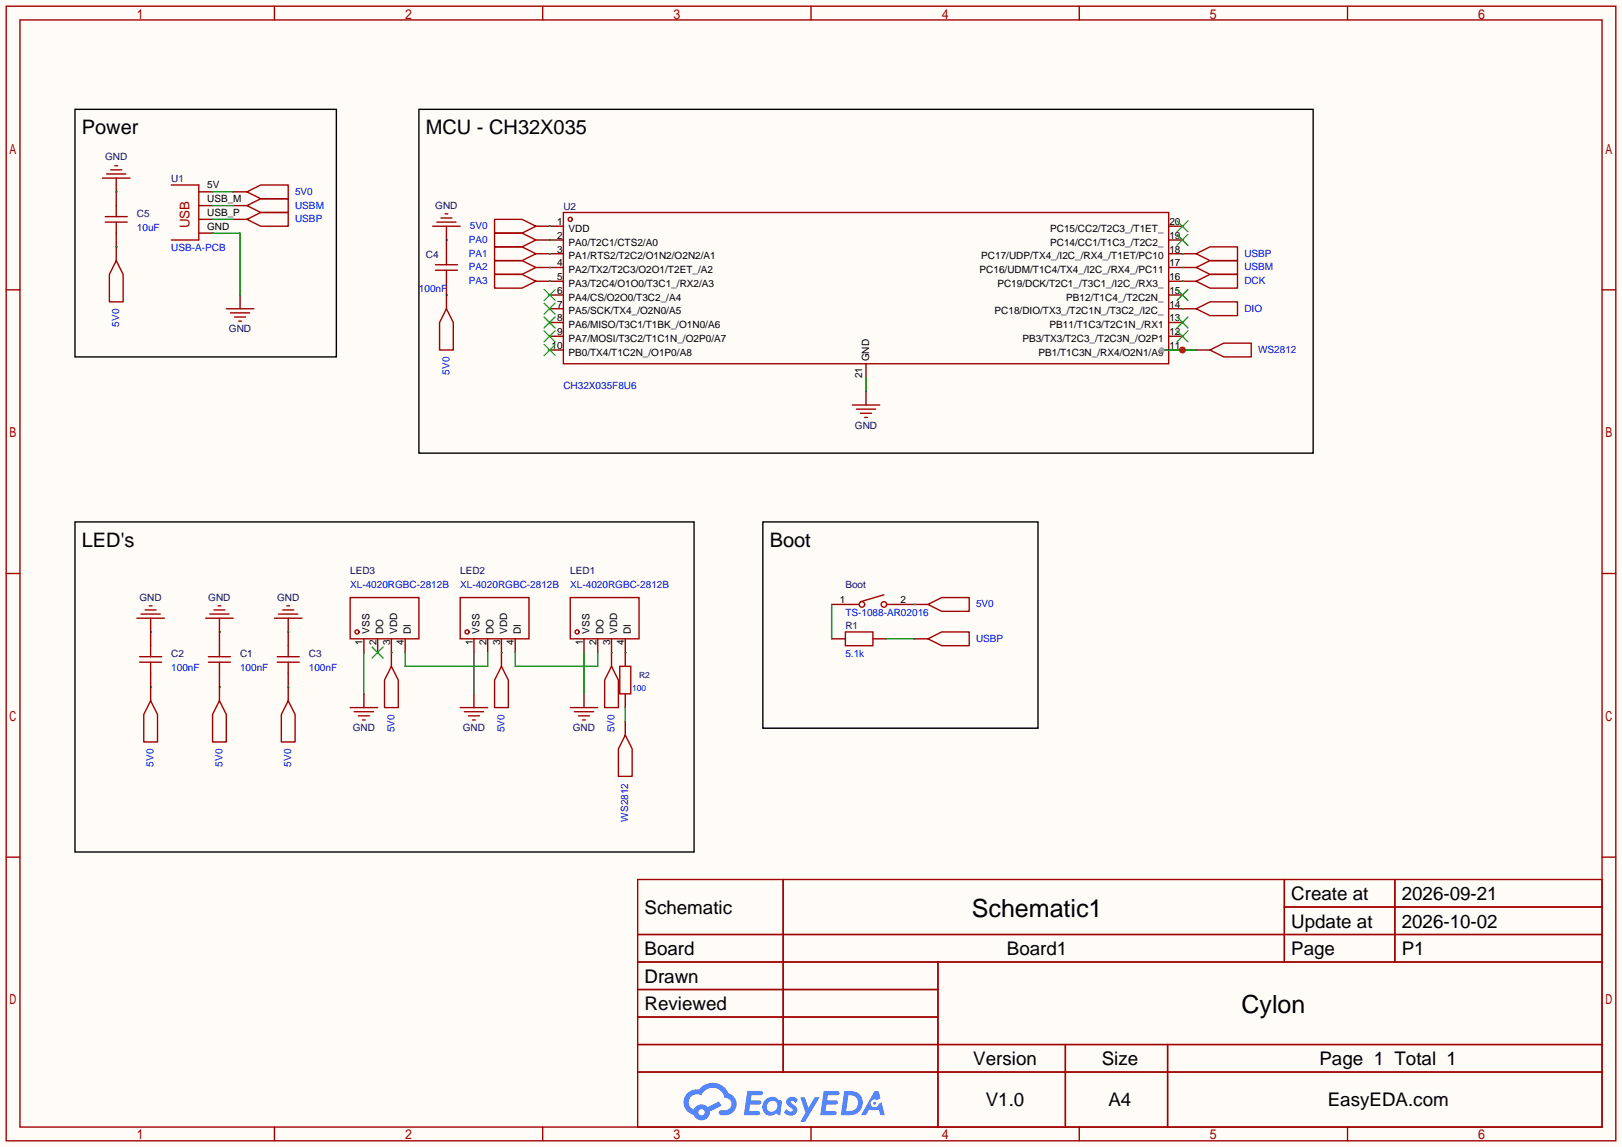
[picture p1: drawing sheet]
<svg xmlns="http://www.w3.org/2000/svg" width="299mm" height="212mm" viewBox="0 0 299 212" stroke-linecap="round" stroke-linejoin="round" font-family="sans-serif">
<path d="M0 0h299.5v211.8h-299.5z" fill="#fffcf7"/>
<g fill="none" stroke="#a10000" stroke-width=".25">
<path d="M1.1 1.1h297.2v209.6h-297.2zM3.7 3.7h292.1v204.5h-292.1zM50.7 1.1v2.6M100.2 1.1v2.6M149.7 1.1v2.6M199.3 1.1v2.6M248.8 1.1v2.6M1.1 53.5h2.6M295.8 53.5h2.5M1.1 105.9h2.6M295.8 105.9h2.5M1.1 158.3h2.6"/>
<path d="M295.8 158.3h2.5M117.7 162.4h178.1v45.8h-178.1zM117.7 172.6h178.1M117.7 177.7h178.1M144.6 162.4v35.6M173.2 177.7v30.5M237.1 162.4v15.3M237.1 167.5h58.7M257.5 162.4v15.3M117.7 182.8h55.5M117.7 192.9h178.1M117.7 187.8h55.5"/>
<path d="M117.7 198h178.1M196.7 192.9v15.3M215.6 192.9v15.3M50.7 208.2v2.5M100.2 208.2v2.5M149.7 208.2v2.5M199.3 208.2v2.5M248.8 208.2v2.5"/>
</g>
<g fill="#5487ff">
<path d="M145.5 202.8a1.3 1.3 0 0 1 1.8 .3l-.4 .6a.54 .54 0 0 0-.9-.2l.1 .2a1.58 1.58 0 0 1 1.1 1.6 1.43 1.43 0 0 1-2.5 .1l.5-.6a.64 .64 0 0 0 .5 .5 .64 .64 0 0 0 .7-.3l-.2-.2a1.6 1.6 0 0 1-1-1.6z"/>
<path d="M147.7 202.7h.9l.7 1.9 1.1-1.9h.9l-2.7 4.5h-.9l1-1.7z"/>
<path d="M138 201.5h1.6a1.31 1.31 0 0 1 1.2 .2 .4 .4 0 0 1-.3 .6h-1.8l-.1 .9h1.6a.4 .4 0 0 1 .4 .4 .4 .4 0 0 1-.4 .4h-1.7l-.2 1.2h.8a1.23 1.23 0 0 1 1.2 .2 .39 .39 0 0 1-.3 .6h-2.7z"/>
<path d="M152.1 201.5h1.6a1.32 1.32 0 0 1 1.3 .2 .39 .39 0 0 1-.4 .6h-1.7l-.2 .9h1.7a.4 .4 0 0 1 .3 .4 .4 .4 0 0 1-.4 .4h-1.7l-.2 1.2h.8a1.23 1.23 0 0 1 1.2 .2 .39 .39 0 0 1-.3 .6h-2.7z"/>
<path d="M161.5 201.5h.7l.4 1.3-.7 .4a.75 .75 0 0 0-1.1 .3 .75 .75 0 0 0 .5 1 .75 .75 0 0 0 .9-.6l.6-.3 .6 2.4h-.9l-.2-1h-1.9l-.5 1h-.9z"/>
<path d="M155.9 201.5l-.7 4.5h1.5a2.27 2.27 0 0 0 2.6-2.3 2.27 2.27 0 0 0-2.7-2.2zM156.6 202.3a1.5 1.5 0 0 1 1.8 1.5 1.5 1.5 0 0 1-1.9 1.4h-.3z"/>
<path d="M141.3 203.1a1.62 1.62 0 0 0-.4 2.1 1.62 1.62 0 0 0 2 .7l.4-.3 .3 .3 .5 .1 .3-2.5-.2-.3h-.4a1.58 1.58 0 0 0-2.5-.1zM141.9 203.6a.99 .99 0 0 1 1.6 .3 .99 .99 0 0 1-.9 1.4 .94 .94 0 0 1-1-.5 .94 .94 0 0 1 .3-1.2z"/>
<path d="M126.9 201.9a2.37 2.37 0 0 0 1.2 4 1.54 1.54 0 0 0 1.7 1 1.54 1.54 0 0 0 1.3-1.6l2.1-1.1-.5-.8-2 1.1a1.57 1.57 0 0 0-2.6 .4 1.5 1.5 0 0 1-.8-2.1 1.5 1.5 0 0 1 2.2-.5 2.23 2.23 0 0 1 2.3-1.4 2.23 2.23 0 0 1 2 1.8 1.16 1.16 0 0 1 1.2 1.1 1.16 1.16 0 0 1-1 1.3h-.7a.47 .47 0 0 0-.6 .3 .47 .47 0 0 0 .4 .6 2.23 2.23 0 0 0 2.3-.7 2.23 2.23 0 0 0 .4-2.3 2.16 2.16 0 0 0-1.3-1.1 3.2 3.2 0 0 0-5.4-.7l-1.2 .1zM129 205.4a.58 .58 0 0 1 1.1 0 .58 .58 0 0 1-1.1 0z"/>
<circle cx="161.5" cy="203.8" r=".28"/>
</g>
<g fill="none" stroke="#a10000" stroke-width=".25">
<path d="M18.9 32.9h5.1M19.7 32.1h3.5M20.4 31.4h2.1M21.2 30.6h.5M31.6 34.2h5.1v10.1h-5.1M45.6 38l2.5-1.3h5.1v2.5h-5.1zM45.6 35.4l2.5-1.2h5.1v2.5h-5.1zM82.2 39.5h.5M104 39.2h111.8v28h-111.8zM21.5 48.1l1.2 2.6v5.1h-2.5v-5.1zM41.8 57h5.1M42.5 57.8h3.6"/>
<path d="M43.3 58.5h2M44.1 59.3h.5M45.6 40.5l2.5-1.3h5.1v2.6h-5.1zM79.9 41.8h5.1M80.4 48.9h4.1M80.4 49.9h4.1M80.6 41h3.6M81.4 40.3h2M82.4 57l1.3 2.6v5h-2.5v-5zM82.4 46.9v2M82.4 49.9v2M91.3 40.5h5.1l2.5 1.3-2.5 1.3h-5.1z"/>
<path d="M220.9 49.4l2.5-1.3h5.1v2.6h-5.1zM220.9 46.9l2.5-1.3h5.1v2.5h-5.1zM157.4 74.8h5M158.1 75.6h3.6M158.9 76.3h2M159.6 77.1h.5M223.4 64.6l2.5-1.2h5.1v2.5h-5.1zM25.3 114.2h5.1M26 113.4h3.6M26.8 112.6h2M27.6 111.9h.5M27.8 119.3v2"/>
<path d="M38 114.2h5.1M38.7 113.4h3.6M39.5 112.6h2M40.3 111.9h.5M40.5 119.3v2M50.7 114.2h5.1M51.4 113.4h3.6M52.2 112.6h2M53 111.9h.5M53.2 119.3v2M156.1 116.7h5.1v2.6h-5.1zM156.1 111.6h2.5"/>
<path d="M163.2 109.9l-4.3 1.2M163.7 111.6h2.5M171.3 118l2.6-1.3h5v2.6h-5zM171.3 111.6l2.6-1.2h5v2.5h-5zM25.8 121.3h4M25.8 122.3h4M27.8 129.4l1.3 2.6v5h-2.6v-5zM27.8 122.3v2M38.5 121.3h4M38.5 122.3h4M40.5 129.4l1.3 2.6v5h-2.6v-5zM40.5 122.3v2"/>
<path d="M51.2 121.3h4M51.2 122.3h4M53.2 129.4l1.3 2.6v5h-2.6v-5zM53.2 122.3v2M64.6 130.7h5.1M65.4 131.4h3.6M66.2 132.2h2M66.9 133h.5M72.3 123.1l1.2 2.5v5.1h-2.5v-5.1zM85 130.7h5M85.7 131.4h3.6M86.5 132.2h2"/>
<path d="M87.2 133h.6M92.6 123.1l1.3 2.5v5.1h-2.6v-5.1zM105.3 130.7h5.1M106 131.4h3.6M106.8 132.2h2M107.6 133h.5M112.9 123.1l1.3 2.5v5.1h-2.6v-5.1zM114.4 123.1h2.1v5h-2.1zM115.4 135.8l1.3 2.5v5.1h-2.5v-5.1z"/>
<circle cx="105.3" cy="40.5" r=".38"/>
<circle cx="159.1" cy="111.6" r=".51"/>
<circle cx="163.2" cy="111.6" r=".51"/>
</g>
<g fill="none" stroke="#870000" stroke-width=".25">
<path d="M21.5 32.9v2.5M36.7 38h2.5M36.7 35.4h2.5M43.1 38h2.5M43.1 35.4h2.5M21.5 45.6v2.5M36.7 40.5h2.5M36.7 43.1h2.5M43.1 40.5h2.5M44.3 54.5v2.5M82.4 41.8v5.1M82.4 51.9v5.1"/>
<path d="M98.9 41.8h5.1M101.5 44.3h2.5M101.5 46.9h2.5M101.5 49.4h2.5M101.5 51.9h2.5M101.5 54.5h2.5M101.5 57h2.5M101.5 59.6h2.5M215.8 41.8h2.5M215.8 44.3h2.5M215.8 46.9h5.1M215.8 49.4h5.1"/>
<path d="M215.8 51.9h2.5M215.8 54.5h2.5M215.8 57h2.5M215.8 59.6h2.5M101.5 62.1h2.5M101.5 64.6h2.5M159.9 67.2v2.5M159.9 72.3v2.5M215.8 62.1h2.5M215.8 64.6h2.5M220.9 64.6h2.5M27.8 114.2v5.1"/>
<path d="M40.5 114.2v5.1M53.2 114.2v5.1M153.5 118h2.6M153.5 111.6h2.6M161.2 118h2.5M166.2 111.6h5.1M168.8 118h2.5M27.8 124.3v5.1M40.5 124.3v5.1M53.2 124.3v5.1M67.2 128.1v2.6M72.3 120.5v2.6"/>
<path d="M87.5 128.1v2.6M92.6 120.5v2.6M107.8 128.1v2.6M112.9 120.5v2.6M115.4 120.5v2.6M115.4 128.1v2.6M115.4 133.2v2.6"/>
</g>
<g fill="none" stroke="#3c3" stroke-width=".25">
<path d="M100.5 53.5l2 2M100.5 56l2 2M100.5 58.5l2 2.1M102.5 53.5l-2 2M102.5 56l-2 2M102.5 58.5l-2 2.1M217.3 58.5l2 2.1M217.3 53.5l2 2M217.3 43.3l2 2M217.3 40.8l2 2M219.3 58.5l-2 2.1M219.3 53.5l-2 2"/>
<path d="M219.3 43.3l-2 2M219.3 40.8l-2 2M100.5 61.1l2 2M100.5 63.6l2 2.1M102.5 61.1l-2 2M102.5 63.6l-2 2.1M217.3 61.1l2 2M219.3 61.1l-2 2"/>
</g>
<g fill="none" stroke="#008700" stroke-width=".25">
<path d="M39.2 35.4h3.9M39.2 38h3.9M39.2 43.1h5.1v11.4M39.2 40.5h3.9M82.4 54.5h.1M82.4 44.3h.1M101.5 41.8h.1M218.3 49.4h.1M218.3 46.9h.1M159.9 69.7v2.6M214.5 64.6h6.4M27.8 116.7h.1"/>
<path d="M40.5 116.7h.1M53.2 116.7h.1M168.8 111.6h.1M27.8 126.9h.1M40.5 126.9h.1M53.2 126.9h.1"/>
</g>
<circle cx="218.3" cy="64.6" r=".63" fill="#c00"/>
<circle cx="214.5" cy="64.6" r=".51" fill="#999"/>
<g fill="none" stroke="#870000" stroke-width=".25">
<path d="M21.5 35.4v2.6M21.5 43.1v2.5M98.9 51.9h2.6M98.9 44.3h2.6M98.9 46.9h2.6M98.9 49.4h2.6M218.3 51.9h2.6M218.3 57h2.6M67.2 118v2.5M69.7 118v2.5M72.3 118v2.5M74.8 118v2.5"/>
<path d="M87.5 118v2.5M90 118v2.5M92.6 118v2.5M95.1 118v2.5M107.8 118v2.5M110.4 118v2.5M112.9 118v2.5M115.4 118v2.5"/>
</g>
<g fill="none" stroke="#a10000" stroke-width=".25">
<path d="M21.5 38v2M19.4 40h4.1M19.4 41h4.1M21.5 41v2.1M91.3 43.1h5.1l2.5 1.2-2.5 1.3h-5.1zM91.3 45.6h5.1l2.5 1.3-2.5 1.2h-5.1zM91.3 48.1h5.1l2.5 1.3-2.5 1.3h-5.1zM91.3 50.7h5.1l2.5 1.2-2.5 1.3h-5.1zM220.9 51.9l2.5-1.2h5.1v2.5h-5.1zM220.9 57l2.5-1.2h5.1v2.5h-5.1zM64.6 110.4h12.7v7.6h-12.7zM85 110.4h12.7v7.6h-12.7z"/>
<path d="M105.3 110.4h12.7v7.6h-12.7z"/>
<circle cx="65.9" cy="116.7" r=".38"/>
<circle cx="86.2" cy="116.7" r=".38"/>
<circle cx="106.6" cy="116.7" r=".38"/>
</g>
<g fill="none" stroke="#008700" stroke-width=".25">
<path d="M21.5 35.4h.1M21.5 45.6h.1M101.5 44.3h.1M101.5 46.9h.1M101.5 49.4h.1M101.5 51.9h.1M218.3 51.9h.1M218.3 57h.1M153.5 111.6v6.4M163.7 118h5.1M67.2 120.5v7.6M72.3 120.5h.1"/>
<path d="M74.8 120.5v2.6h15.2v-2.6M87.5 120.5v7.6M92.6 120.5h.1M95.1 120.5v2.6h15.3v-2.6M107.8 120.5v7.6M112.9 120.5h.1M115.4 120.5h.1M115.4 130.7v2.5"/>
</g>
<path d="M13.8 20.2h48.3v45.7h-48.3zM77.3 20.2h165.1v63.5h-165.1zM13.8 96.4h114.3v61h-114.3zM140.8 96.4h50.8v38.1h-50.8z" fill="none" stroke="#000" stroke-width=".25"/>
<path d="M68.7 119.5l2 2M70.7 119.5l-2 2" fill="none" stroke="#3c3" stroke-width=".25"/>
<g font-size="4.6">
<text x="179.4" y="169.4">Schematic1</text>
<text x="229.2" y="187.1">Cylon</text>
</g>
<g font-size="3.7">
<text x="15.1" y="24.8">Power</text>
<text x="78.6" y="24.8">MCU - CH32X035</text>
<text x="15.1" y="101">LED's</text>
<text x="142.1" y="101">Boot</text>
</g>
<g font-size="3.5">
<text x="238.4" y="166.2">Create at</text>
<text x="258.8" y="166.2">2026-09-21</text>
<text x="119" y="168.8">Schematic</text>
<text x="238.4" y="171.3">Update at</text>
<text x="258.8" y="171.3">2026-10-02</text>
<text x="119" y="176.4">Board</text>
<text x="185.9" y="176.4">Board1</text>
<text x="238.4" y="176.4">Page</text>
<text x="258.8" y="176.4">P1</text>
<text x="119" y="181.5">Drawn</text>
<text x="119" y="186.6">Reviewed</text>
<text x="179.7" y="196.7">Version</text>
<text x="203.4" y="196.7">Size</text>
<text x="243.6" y="196.7">Page 1 Total 1</text>
<text x="182" y="204.3">V1.0</text>
<text x="204.7" y="204.3">A4</text>
<text x="245.1" y="204.3">EasyEDA.com</text>
</g>
<text font-size="2.5" fill="#a00000" x="35" y="42.2" transform="rotate(-90 35 42.2)">USB</text>
<g font-size="1.8" fill="#000080">
<text x="19.4" y="29.6">GND</text>
<text x="31.6" y="33.7">U1</text>
<text x="25.3" y="40.1">C5</text>
<text x="80.4" y="38.5">GND</text>
<text x="104" y="38.8">U2</text>
<text x="78.6" y="47.7">C4</text>
<text x="42.3" y="61.4">GND</text>
<text x="157.8" y="79.2">GND</text>
<text x="64.6" y="106.1">LED3</text>
<text x="85" y="106.1">LED2</text>
<text x="105.3" y="106.1">LED1</text>
<text x="25.8" y="110.9">GND</text>
<text x="38.5" y="110.9">GND</text>
<text x="51.2" y="110.9">GND</text>
<text x="156.1" y="108.6">Boot</text>
<text x="156.1" y="116.3">R1</text>
<text x="31.6" y="121.3">C2</text>
<text x="44.3" y="121.3">C1</text>
<text x="57" y="121.3">C3</text>
<text x="65.1" y="135">GND</text>
<text x="85.4" y="135">GND</text>
<text x="105.8" y="135">GND</text>
</g>
<g font-size="1.8">
<text x="38.2" y="34.8">5V</text>
<text x="38.2" y="39.9">USB_P</text>
<text x="38.2" y="37.3">USB_M</text>
<text x="102.9" y="41.6">1</text>
<text x="215.9" y="41.6">20</text>
<text x="38.2" y="42.4">GND</text>
<text x="102.9" y="44.1">2</text>
<text x="102.9" y="46.6">3</text>
<text x="105" y="42.8">VDD</text>
<text x="105" y="45.4">PA0/T2C1/CTS2/A0</text>
<text x="105" y="47.9">PA1/RTS2/T2C2/O1N2/O2N2/A1</text>
<text x="181.2" y="47.9">PC17/UDP/TX4_/I2C_/RX4_/T1ET/PC10</text>
<text x="193.9" y="45.4">PC14/CC1/T1C3_/T2C2_</text>
<text x="193.9" y="42.8">PC15/CC2/T2C3_/T1ET_</text>
<text x="215.9" y="46.6">18</text>
<text x="215.9" y="44.1">19</text>
<text x="102.9" y="49.2">4</text>
<text x="102.9" y="51.7">5</text>
<text x="105" y="50.4">PA2/TX2/T2C3/O2O1/T2ET_/A2</text>
<text x="105" y="53">PA3/T2C4/O1O0/T3C1_/RX2/A3</text>
<text x="180.9" y="50.4">PC16/UDM/T1C4/TX4_/I2C_/RX4_/PC11</text>
<text x="184.1" y="53">PC19/DCK/T2C1_/T3C1_/I2C_/RX3_</text>
<text x="215.9" y="51.7">16</text>
<text x="215.9" y="49.2">17</text>
<text x="102.9" y="54.3">6</text>
<text x="102.9" y="56.8">7</text>
<text x="102.9" y="59.3">8</text>
<text x="105" y="55.5">PA4/CS/O2O0/T3C2_/A4</text>
<text x="105" y="58.1">PA5/SCK/TX4_/O2N0/A5</text>
<text x="183.6" y="58.1">PC18/DIO/TX3_/T2C1N_/T3C2_/I2C_</text>
<text x="196.9" y="55.5">PB12/T1C4_/T2C2N_</text>
<text x="215.9" y="59.3">13</text>
<text x="215.9" y="56.8">14</text>
<text x="215.9" y="54.3">15</text>
<text x="101.8" y="64.4">10</text>
<text x="102.9" y="61.9">9</text>
<text x="105" y="60.6">PA6/MISO/T3C1/T1BK_/O1N0/A6</text>
<text x="105" y="63.1">PA7/MOSI/T3C2/T1C1N_/O2P0/A7</text>
<text x="105" y="65.7">PB0/TX4/T1C2N_/O1P0/A8</text>
<text x="188.8" y="63.1">PB3/TX3/T2C3_/T2C3N_/O2P1</text>
<text x="191.7" y="65.7">PB1/T1C3N_/RX4/O2N1/A9</text>
<text x="193.8" y="60.6">PB11/T1C3/T2C1N_/RX1</text>
<text x="215.9" y="64.4">11</text>
<text x="215.9" y="61.9">12</text>
<text x="159.2" y="69.8" transform="rotate(-90 159.2 69.8)">21</text>
<text x="160.4" y="66.7" transform="rotate(-90 160.4 66.7)">GND</text>
<text x="155.1" y="111.4">1</text>
<text x="166.2" y="111.4">2</text>
<text x="67" y="119.1" transform="rotate(-90 67 119.1)">1</text>
<text x="68.2" y="117" transform="rotate(-90 68.2 117)">VSS</text>
<text x="69.5" y="119.1" transform="rotate(-90 69.5 119.1)">2</text>
<text x="70.8" y="117" transform="rotate(-90 70.8 117)">DO</text>
<text x="72" y="119.1" transform="rotate(-90 72 119.1)">3</text>
<text x="73.3" y="117" transform="rotate(-90 73.3 117)">VDD</text>
<text x="74.6" y="119.1" transform="rotate(-90 74.6 119.1)">4</text>
<text x="75.8" y="117" transform="rotate(-90 75.8 117)">DI</text>
<text x="87.3" y="119.1" transform="rotate(-90 87.3 119.1)">1</text>
<text x="88.5" y="117" transform="rotate(-90 88.5 117)">VSS</text>
<text x="89.8" y="119.1" transform="rotate(-90 89.8 119.1)">2</text>
<text x="91.1" y="117" transform="rotate(-90 91.1 117)">DO</text>
<text x="92.4" y="119.1" transform="rotate(-90 92.4 119.1)">3</text>
<text x="93.6" y="117" transform="rotate(-90 93.6 117)">VDD</text>
<text x="94.9" y="119.1" transform="rotate(-90 94.9 119.1)">4</text>
<text x="96.2" y="117" transform="rotate(-90 96.2 117)">DI</text>
<text x="107.6" y="119.1" transform="rotate(-90 107.6 119.1)">1</text>
<text x="108.9" y="117" transform="rotate(-90 108.9 117)">VSS</text>
<text x="110.1" y="119.1" transform="rotate(-90 110.1 119.1)">2</text>
<text x="111.4" y="117" transform="rotate(-90 111.4 117)">DO</text>
<text x="112.7" y="119.1" transform="rotate(-90 112.7 119.1)">3</text>
<text x="113.9" y="117" transform="rotate(-90 113.9 117)">VDD</text>
<text x="115.2" y="119.1" transform="rotate(-90 115.2 119.1)">4</text>
<text x="116.5" y="117" transform="rotate(-90 116.5 117)">DI</text>
</g>
<g font-size="1.8" fill="#00f">
<text x="54.5" y="36">5V0</text>
<text x="54.5" y="38.5">USBM</text>
<text x="54.5" y="41.1">USBP</text>
<text x="25.3" y="42.6">10uF</text>
<text x="31.6" y="46.4">USB-A-PCB</text>
<text x="86.6" y="44.9">PA0</text>
<text x="86.6" y="47.4">PA1</text>
<text x="86.8" y="42.3">5V0</text>
<text x="229.7" y="47.4">USBP</text>
<text x="86.6" y="50">PA2</text>
<text x="86.6" y="52.5">PA3</text>
<text x="229.7" y="50">USBM</text>
<text x="229.7" y="52.5">DCK</text>
<text x="77.3" y="54">100nF</text>
<text x="229.7" y="57.6">DIO</text>
<text x="22" y="60.3" transform="rotate(-90 22 60.3)">5V0</text>
<text x="232.3" y="65.2">WS2812</text>
<text x="83" y="69.2" transform="rotate(-90 83 69.2)">5V0</text>
<text x="104" y="71.8">CH32X035F8U6</text>
<text x="64.6" y="108.6">XL-4020RGBC-2812B</text>
<text x="85" y="108.6">XL-4020RGBC-2812B</text>
<text x="105.3" y="108.6">XL-4020RGBC-2812B</text>
<text x="156.1" y="113.7">TS-1088-AR02016</text>
<text x="180.2" y="112.2">5V0</text>
<text x="180.2" y="118.5">USBP</text>
<text x="31.6" y="123.9">100nF</text>
<text x="44.3" y="123.9">100nF</text>
<text x="57" y="123.9">100nF</text>
<text x="156.1" y="121.3">5.1k</text>
<text x="72.8" y="135.2" transform="rotate(-90 72.8 135.2)">5V0</text>
<text x="93.1" y="135.2" transform="rotate(-90 93.1 135.2)">5V0</text>
<text x="113.5" y="135.2" transform="rotate(-90 113.5 135.2)">5V0</text>
<text x="28.4" y="141.6" transform="rotate(-90 28.4 141.6)">5V0</text>
<text x="41.1" y="141.6" transform="rotate(-90 41.1 141.6)">5V0</text>
<text x="53.8" y="141.6" transform="rotate(-90 53.8 141.6)">5V0</text>
<text x="116" y="151.7" transform="rotate(-90 116 151.7)">WS2812</text>
</g>
<text font-size="1.6" fill="#000080" x="118" y="125.1">R2</text>
<text font-size="1.6" fill="#00f" x="116.7" y="127.7">100</text>
</svg>
